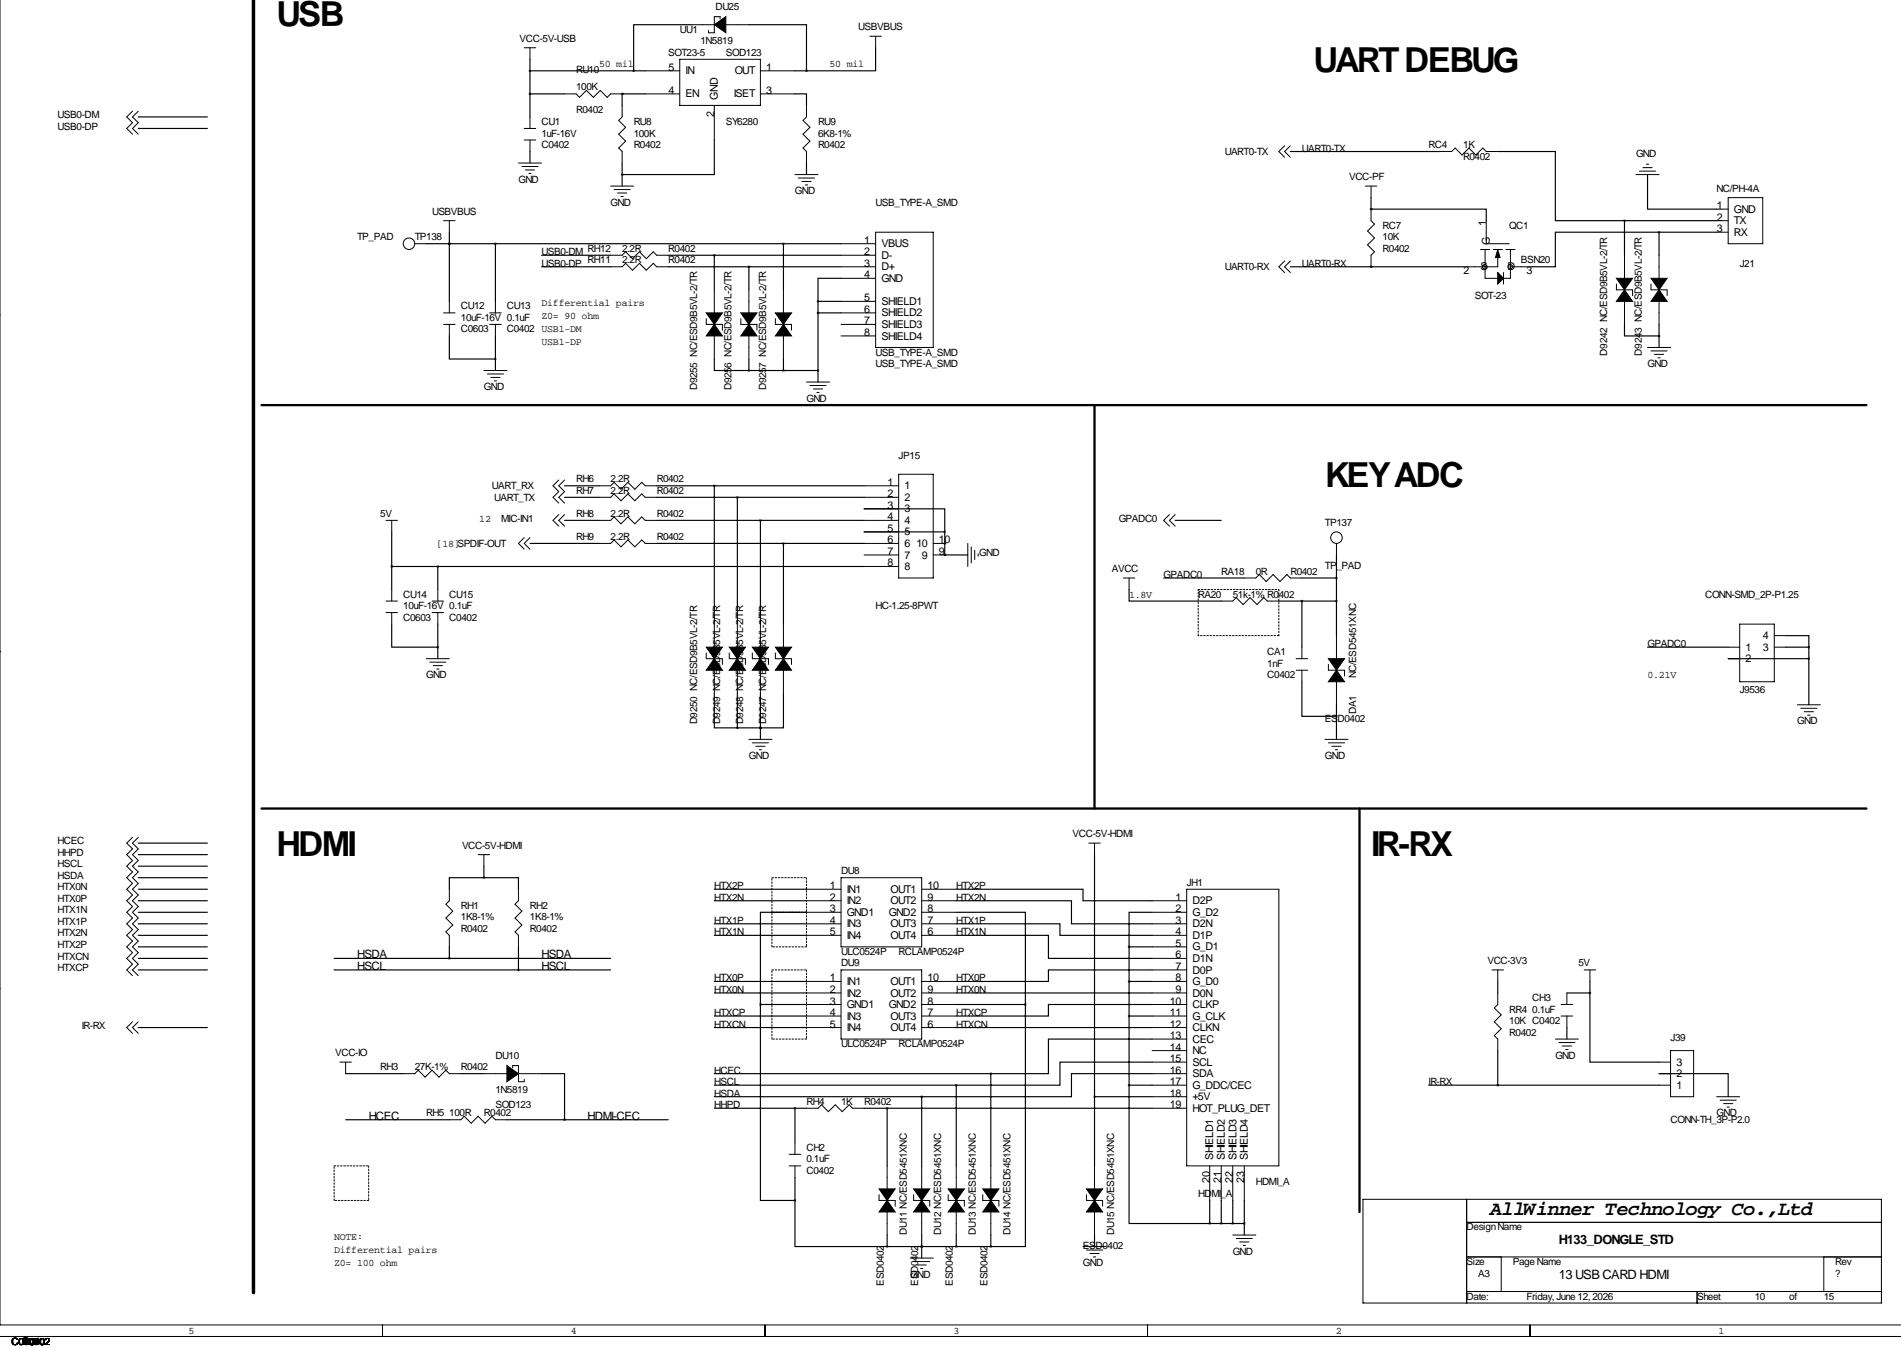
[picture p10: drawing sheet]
<svg xmlns="http://www.w3.org/2000/svg" width="419mm" height="297mm" viewBox="0 0 419 297" stroke-linecap="round" stroke-linejoin="round" font-family="sans-serif">
<path d="M55.9 0v284.8" fill="none" stroke="#000" stroke-width=".76"/>
<g fill="none" stroke="#000" stroke-width=".22" stroke-dasharray=".4 .4">
<path d="M264.2 129.9h17.7M281.9 129.9v10.2M264.2 140.1v-10.2M281.9 140.1h-17.7M170.2 193.4h7.6M177.8 193.4v7.6M170.2 201v-7.6M170.2 208.6v-7.6M170.2 201h7.6M170.2 213.7h7.6M177.8 201h-7.6M177.8 201v7.6"/>
<path d="M177.8 208.6h-7.6M177.8 213.7v7.6M170.2 221.3v-7.6M170.2 229v-7.7M170.2 221.3h7.6M177.8 221.3h-7.6M177.8 221.3v7.7M177.8 229h-7.6M73.7 256.9h7.6M81.3 256.9v7.6M73.7 264.5v-7.6M81.3 264.5h-7.6"/>
</g>
<path d="M57.7 89.3h353.8M241.3 89.3v88.9M57.7 178.2h353.8M299.7 178.2v88.9" fill="none" stroke="#000" stroke-width=".51"/>
<g fill="none" stroke="#000" stroke-width=".22">
<path d="M0 -.1v292.1h419.1M115.6 10.5h2.5M116.8 10.5v2.6M142.2 15.6h7.7M149.9 13.1h17.7v10.1h-17.7zM152.4 5.4h5.1M158.7 4.2v-.5h-1.2v3.5h-1.3v-.5M160 5.4h5.1M167.6 15.6h7.7M191.8 8h2.5M193 8v2.5M29.2 24.5l-1.3 1.3 1.3 1.2-1.3 1.3 1.3 1.3"/>
<path d="M30.5 24.5l-1.3 1.3 1.3 1.2-1.3 1.3 1.3 1.3M114.3 35.9h5.1M115.1 36.7h3.5M115.6 30.8h2.5M115.6 28.3h2.5M115.8 37.5h2.1M116.6 38.2h.5M116.8 25.8v2.5M116.8 30.8v2.6M124.5 20.7h2.5l.8 .7 1.5-1.5 1.5 1.5 1.5-1.5 1.6 1.5 .7-.7h2.6M137.2 23.2v2.6l-.8 .7 1.5 1.6-1.5 1.5 1.5 1.5-1.5 1.5 .8 .8v2.5M142.2 20.7h7.7"/>
<path d="M157.5 23.2v7.6M167.6 20.7h7.7M175.3 38.5h5M176 39.2h3.6M176.8 40h2M177.8 23.2v2.6l-.8 .7 1.6 1.6-1.6 1.5 1.6 1.5-1.6 1.5 .8 .8v2.5M283.2 32.1l-1.3 1.3 1.3 1.3M284.5 32.1l-1.3 1.3 1.3 1.3M317.5 33.4h2.5l.8-.8 1.5 1.5 1.5-1.5 1.6 1.5 1.5-1.5 .8 .8h2.5M360.7 38.5h5.1M361.4 37.7h3.6M362.2 36.9h2"/>
<path d="M363 36.2h.5M91.4 53.7h2.6M97.8 48.6h2.5M99.1 48.6v2.6M134.6 56.2h2.6l.7-.7 1.5 1.5 1.6-1.5 1.5 1.5 1.5-1.5 .8 .7h2.5M134.6 58.8h2.6l.7-.8 1.5 1.5 1.6-1.5 1.5 1.5 1.5-1.5 .8 .8h2.5M134.6 41h5.1M135.4 41.8h3.5M136.1 42.5h2.1M136.9 43.3h.5M177.5 40.8h.6M185.4 53.7h7.6"/>
<path d="M185.4 56.2h7.6M185.4 58.8h7.6M193 51.2h12.7v25.4h-12.7zM283.2 57.5l-1.3 1.3 1.3 1.3M284.5 57.5l-1.3 1.3 1.3 1.3M301 41h2.5M302.3 46.1v2.5l.7 .8-1.5 1.5 1.5 1.5-1.5 1.6 1.5 1.5-.7 .7v2.6M302.3 41v2.5M326.4 55h2M327.4 55v6.3h2.8M327.7 48.6v5.1h5M329.2 55h2"/>
<path d="M330.2 56.2v2.6h-7.6M332 55h2M333 58.8h4.8M333 55v6.3h-1.5M358.1 56.2v5.1M365.8 56.2v5.1M378.5 51.2h2.5M378.5 46.1h2.5M378.5 48.6h2.5M381 43.5h7.6v10.2h-7.6zM-.1 69.5h.1M97.8 71.5h2.5"/>
<path d="M97.8 68.9h2.5M99.1 66.4v2.5M99.1 71.5v2.5M107.9 71.5h2.6M107.9 68.9h2.6M109.2 66.4v2.5M109.2 71.5v2.5M155.7 70.2v1.3h3.6v1.3M157.5 63.9v5M157.5 74v5.1M163.3 70.2v1.3h3.6v1.3M165.1 63.9v5"/>
<path d="M165.1 74v5.1M170.9 70.2v1.3h3.6v1.3M172.7 63.9v5M172.7 74v5.1M185.4 71.5h7.6M185.4 68.9h7.6M185.4 61.3h7.6M185.4 66.4h7.6M185.4 74h7.6M331.5 60.1v2.5M356.4 62.6v1.3h3.5v1.2M358.1 66.4v5.1"/>
<path d="M363.2 76.6h5.1M364 62.6v1.3h3.5v1.2M364 77.3h3.5M364.7 78.1h2.1M365.5 78.9h.5M365.8 66.4v5.1M106.7 81.6h5.1M107.4 82.4h3.6M108.2 83.2h2M109 83.9h.5M177.8 84.2h5.1M178.6 84.9h3.5"/>
<path d="M179.3 85.7h2.1M180.1 86.5h.5M85.1 114.7h2.5M86.4 114.7v2.5M115.6 118.5l-1.3 1.2 1.3 1.3M116.8 118.5l-1.2 1.2 1.2 1.3M123.2 105.8l-1.3 1.2 1.3 1.3-1.3 1.3 1.3 1.3M123.2 113.4l-1.3 1.3 1.3 1.2M124.5 105.8l-1.3 1.2 1.3 1.3-1.3 1.3 1.3 1.3M124.5 113.4l-1.3 1.3 1.3 1.2M132.1 107h2.5l.8-.7 1.5 1.5 1.5-1.5 1.6 1.5 1.5-1.5 .7 .7h2.6M132.1 109.6h2.5l.8-.8 1.5 1.5 1.5-1.5 1.6 1.5 1.5-1.5 .7 .8h2.6"/>
<path d="M132.1 114.7h2.5l.8-.8 1.5 1.5 1.5-1.5 1.6 1.5 1.5-1.5 .7 .8h2.6M132.1 119.7h2.5l.8-.7 1.5 1.5 1.5-1.5 1.6 1.5 1.5-1.5 .7 .7h2.6M190.5 107h7.6M190.5 109.6h7.6M190.5 112.1h7.6M190.5 114.7h7.6M190.5 117.2h7.6M190.5 119.7h7.6M198.1 104.5h7.6v22.9h-7.6zM205.7 119.7h2.6M213.4 119.7v5.1M257.8 113.4l-1.3 1.3 1.3 1.2"/>
<path d="M259.1 113.4l-1.3 1.3 1.3 1.2M294.6 119.7v2.6M85.1 132.4h2.5M85.1 135h2.5M86.4 129.9v2.5M86.4 135v2.5M95.2 132.4h2.6M95.2 135h2.6M96.5 129.9v2.5M96.5 135v2.5M157.5 137.5v5.1M162.6 137.5v5.1"/>
<path d="M167.6 137.5v5.1M172.7 137.5v5.1M190.5 122.3h7.6M190.5 124.8h7.6M205.7 122.3h2.6M214.1 120.5v3.6M214.9 121.3v2M215.6 122v.5M247.6 127.4h2.6M248.9 127.4v2.5M269.2 132.4h2.6l.7-.7 1.6 1.5 1.5-1.5 1.5 1.5 1.5-1.5 .8 .7h2.5M274.3 127.4h2.6l.7-.8 1.5 1.5 1.6-1.5 1.5 1.5 1.5-1.5 .8 .8h2.5"/>
<path d="M383.5 137.5h7.7v12.7h-7.7zM-.1 143.6h.1M94 145.1h5.1M94.7 145.9h3.6M95.5 146.7h2M96.3 147.4h.5M155.7 143.9v1.2h3.6v1.3M157.5 147.7v5.1M160.8 143.9v1.2h3.5v1.3M162.6 147.7v5.1M165.9 143.9v1.2h3.5v1.3M167.6 147.7v5.1"/>
<path d="M170.9 143.9v1.2h3.6v1.3M172.7 147.7v5.1M285.8 147.7h2.5M285.8 145.1h2.5M287 142.6v2.5M287 147.7v2.5M292.9 146.4v1.3h3.5v1.3M294.6 140.1v5M294.6 150.2v5.1M381 145.1h2.5M381 142.6h2.5M391.2 142.6h2.5"/>
<path d="M391.2 140.1h2.5M396.2 155.3h5.1M397 156.1h3.6M397.8 156.8h2M398.5 157.6h.5M165.1 162.9h5.1M165.9 163.7h3.5M166.6 164.5h2.1M167.4 165.2h.5M292.1 162.9h5.1M292.9 163.7h3.5M293.6 164.5h2.1"/>
<path d="M294.4 165.2h.5M29.2 184.5l-1.3 1.3 1.3 1.3-1.3 1.2 1.3 1.3-1.3 1.3 1.3 1.2-1.3 1.3 1.3 1.3-1.3 1.2 1.3 1.3-1.3 1.3 1.3 1.3-1.3 1.2 1.3 1.3-1.3 1.3 1.3 1.2-1.3 1.3 1.3 1.3-1.3 1.2 1.3 1.3-1.3 1.3 1.3 1.3-1.3 1.2 1.3 1.3M30.5 184.5l-1.3 1.3 1.3 1.3-1.3 1.2 1.3 1.3-1.3 1.3 1.3 1.2-1.3 1.3 1.3 1.3-1.3 1.2 1.3 1.3-1.3 1.3 1.3 1.3-1.3 1.2 1.3 1.3-1.3 1.3 1.3 1.2-1.3 1.3 1.3 1.3-1.3 1.2 1.3 1.3-1.3 1.3 1.3 1.3-1.3 1.2 1.3 1.3M99.1 195.9v2.6l-.8 .7 1.5 1.6-1.5 1.5 1.5 1.5-1.5 1.5 .8 .8v2.5M105.4 188.3h2.5M106.7 188.3v2.6M114.3 195.9v2.6l-.8 .7 1.6 1.6-1.6 1.5 1.6 1.5-1.6 1.5 .8 .8v2.5M177.8 195.9h7.6M177.8 198.5h7.6M185.4 193.4h17.8v15.2h-17.8zM203.2 195.9h7.6M203.2 198.5h7.6"/>
<path d="M240 185.8h2.6M241.3 185.8v2.5M254 198.5h7.6M261.6 195.9h20.3v61h-20.3zM-.1 217.8h.1M177.8 201h7.6M177.8 203.6h7.6M177.8 206.1h7.6M177.8 216.3h7.6M177.8 218.8h7.6M185.4 213.7h17.8v15.3h-17.8zM203.2 201h7.6"/>
<path d="M203.2 203.6h7.6M203.2 206.1h7.6M203.2 216.3h7.6M203.2 218.8h7.6M254 201h7.6M254 203.6h7.6M254 206.1h7.6M254 208.6h7.6M254 211.2h7.6M254 213.7h7.6M254 216.3h7.6M254 218.8h7.6"/>
<path d="M328.9 213.7h2.6M330.2 218.8v2.5l-.8 .8 1.6 1.5-1.6 1.6 1.6 1.5-1.6 1.5 .8 .8v2.5M330.2 213.7v2.6M345.4 218.8v2.5M349.2 213.7h2.6M350.5 213.7v2.6M29.2 225.2l-1.3 1.2 1.3 1.3M30.5 225.2l-1.3 1.2 1.3 1.3M74.9 234h2.6M76.2 234v2.6M88.9 236.6h2.5l.8-.8 1.5 1.5 1.5-1.5 1.6 1.5 1.5-1.5 .8 .8h2.5M106.7 236.6h5.1"/>
<path d="M113 235.3v-.5h1.3v3.6h1.3v-.5M114.3 236.6h5.1M177.8 221.3h7.6M177.8 223.9h7.6M177.8 226.4h7.6M203.2 221.3h7.6M203.2 223.9h7.6M203.2 226.4h7.6M254 236.6h7.6M254 221.3h7.6M254 223.9h7.6M254 226.4h7.6"/>
<path d="M254 229h7.6M254 231.5h7.6M254 234h7.6M254 239.1h7.6M342.9 229h5.1M343.7 229.7h3.5M344.2 221.3h2.5M344.2 223.9h2.5M344.4 230.5h2.1M345.2 231.3h.5M345.4 223.9v2.5M365.8 236.6h2.5"/>
<path d="M365.8 234h2.5M365.8 239.1h2.5M368.3 231.5h5.1v10.2h-5.1zM99.1 246.7h2.5l.8-.7 1.5 1.5 1.5-1.5 1.5 1.5 1.6-1.5 .7 .7h2.6M174 256.9h2.5M174 254.4h2.5M175.3 251.8v2.6M175.3 256.9v2.5M177.8 244.2h2.5l.8-.8 1.5 1.6 1.5-1.6 1.6 1.6 1.5-1.6 .8 .8h2.5M195.6 256.9v5.1M203.2 256.9v5.1M210.8 256.9v5.1"/>
<path d="M218.4 256.9v5.1M241.3 256.9v5.1M254 244.2h7.6M254 241.7h7.6M266.7 256.9v7.6M269.2 256.9v7.6M271.8 256.9v7.6M274.3 256.9v7.6M378.5 241.7h5M379.2 242.4h3.6M380 243.2h2M380.7 244h.6"/>
<path d="M193.8 263.3v1.2h3.6v1.3M195.6 267.1v5M200.7 277.2h5M201.4 263.3v1.2h3.6v1.3M201.4 278h3.6M202.2 278.8h2M202.9 279.5h.6M203.2 267.1v5M209 263.3v1.2h3.6v1.3M210.8 267.1v5M216.7 263.3v1.2h3.5v1.3M218.4 267.1v5"/>
<path d="M238.8 274.7h5M239.5 263.3v1.2h3.6v1.3M239.5 275.4h3.6M240.3 276.2h2M241 277h.6M241.3 267.1v5M271.8 272.1h5.1M272.5 272.9h3.6M273.3 273.7h2M274.1 274.4h.5M300.5 264.3h114.3v22.8h-114.3zM323.3 264.3v22.8"/>
<path d="M323.3 269.4h91.5M323.3 277h91.5M331 277v7.6M402.1 277v7.6M-.1 294.5h419.2M84.3 292v2.5M168.7 292v2.5M253 292v2.5M323.3 284.6h91.5M337.3 292v2.5M374.1 284.6v2.5"/>
<circle cx="90.2" cy="53.7" r="1.27"/>
<circle cx="327.4" cy="58.8" r=".51"/>
<circle cx="332.9" cy="58.8" r=".51"/>
<circle cx="294.6" cy="118.5" r="1.27"/>
</g>
<g fill="#000" stroke="#000" stroke-width=".22">
<path d="M157.5 5.4l2.5-1.7v3.5zM330.2 55l.5 1.8h-1zM155.7 68.9h3.6l-1.8 2.6zM157.5 71.5l1.8 2.5h-3.6zM163.3 68.9h3.6l-1.8 2.6zM165.1 71.5l1.8 2.5h-3.6zM170.9 68.9h3.6l-1.8 2.6zM172.7 71.5l1.8 2.5h-3.6zM330.2 60.1l1.3 1.2-1.3 1.3zM356.4 61.3h3.5l-1.8 2.6zM358.1 63.9l1.8 2.5h-3.5zM364 61.3h3.5l-1.7 2.6z"/>
<path d="M365.8 63.9l1.7 2.5h-3.5zM155.7 142.6h3.6l-1.8 2.5zM157.5 145.1l1.8 2.6h-3.6zM160.8 142.6h3.5l-1.7 2.5zM162.6 145.1l1.7 2.6h-3.5zM165.9 142.6h3.5l-1.8 2.5zM167.6 145.1l1.8 2.6h-3.5zM170.9 142.6h3.6l-1.8 2.5zM172.7 145.1l1.8 2.6h-3.6zM294.6 147.7l1.8 2.5h-3.5zM292.9 145.1h3.5l-1.8 2.6zM111.8 234.8l2.5 1.8-2.5 1.8z"/>
<path d="M195.6 264.5l1.8 2.6h-3.6zM193.8 262h3.6l-1.8 2.5zM203.2 264.5l1.8 2.6h-3.6zM201.4 262h3.6l-1.8 2.5zM210.8 264.5l1.8 2.6h-3.6zM209 262h3.6l-1.8 2.5zM218.4 264.5l1.8 2.6h-3.5zM216.7 262h3.5l-1.8 2.5zM241.3 264.5l1.8 2.6h-3.6zM239.5 262h3.6l-1.8 2.5z"/>
</g>
<g fill="none" stroke="#000" stroke-width=".25">
<path d="M116.8 13.1v12.7M116.8 15.6h25.4M152.4 5.4h-12.7v10.2M165.1 5.4h12.7v10.2M175.3 15.6h2.5M193 10.5v5.1h-15.2M30.5 25.8h15.2M30.5 28.3h15.2M116.8 33.4v2.5M116.8 20.7h7.7M137.2 20.7h.1M137.2 20.7h5"/>
<path d="M137.2 20.7v2.5M137.2 35.9v5.1M157.5 30.8v7.7h-20.3M175.3 20.7h2.5v2.5M177.8 35.9v2.6M284.5 33.4h33M330.2 33.4h12.7v15.2h15.2M363.2 38.5v7.6h15.3M94 53.7h91.4M99.1 53.7h.1M99.1 51.2v15.2M109.2 53.7v12.7"/>
<path d="M119.4 58.8h15.2M119.4 56.2h15.2M147.3 58.8h38.1M147.3 56.2h38.1M157.5 56.2v7.7M165.1 58.8v5.1M172.7 53.7v10.2M284.5 58.8h38.1M302.3 58.8h.1M302.3 46.1h25.4v2.5M302.3 46.1h.1M302.3 43.5v2.6"/>
<path d="M358.1 48.6v7.6M358.1 48.6h20.4M365.8 51.2h-22.9v7.6h-5.1M365.8 51.2h12.7M365.8 51.2v5M99.1 74v5.1h10.1M109.2 74v7.6M157.5 79.1v2.5h7.6M165.1 79.1v2.5M172.7 79.1v2.5M180.3 66.4h5.1M180.3 66.4v17.8"/>
<path d="M180.3 68.9h5.1M185.4 61.3h-5.1v5.1M358.1 71.5v2.5h7.7M365.8 71.5v5.1M165.1 81.6h15.2M86.4 117.2v12.7M116.8 119.7h15.3M124.5 109.6h7.6M124.5 114.7h7.6M124.5 107h7.6M144.8 109.6h45.7M144.8 114.7h45.7"/>
<path d="M144.8 119.7h45.7M144.8 107h45.7M157.5 107v30.5M162.6 109.6v27.9M167.6 114.7v22.8M172.7 119.7v17.8M190.5 112.1h17.8v5.1M190.5 117.2h17.8M208.3 119.7h.1M208.3 117.2v5.1M259.1 114.7h10.1M86.4 137.5v5.1h10.1"/>
<path d="M86.4 124.8h104.1M96.5 124.8v5.1M96.5 137.5v7.6M208.3 122.3h.1M208.3 122.3h5.1M248.9 129.9v2.5h20.3M256.5 127.4h17.8M281.9 132.4h12.7M287 132.4v10.2M287 127.4h7.6M294.6 122.3v17.8M157.5 152.8v7.6h5.1"/>
<path d="M162.6 152.8v7.6M167.6 152.8v10.1M172.7 152.8v7.6h-5.1M287 150.2v7.6h7.6M294.6 155.3v7.6M363.2 142.6h17.8M381 145.1h17.8M393.7 140.1h5.1v2.5M393.7 142.6h5.1M398.8 142.6v12.7M162.6 160.4h5M167.6 160.4h.1"/>
<path d="M30.5 195.9h15.2M30.5 185.8h15.2M30.5 188.3h15.2M30.5 190.9h15.2M30.5 193.4h15.2M30.5 198.5h15.2M106.7 193.4h7.6v2.5M106.7 193.4h-7.6v2.5M106.7 190.9v2.5M157.5 195.9h20.3M157.5 198.5h20.3M210.8 198.5h25.4v5.1h17.8"/>
<path d="M210.8 195.9h28v2.6h15.2M241.3 188.3v68.6M30.5 213.7h15.2M30.5 211.2h15.2M30.5 201h15.2M30.5 206.1h15.2M30.5 203.6h15.2M30.5 208.6h15.2M73.7 213.7h60.9M73.7 211.2h60.9M99.1 208.6v2.6M114.3 208.6v5.1"/>
<path d="M157.5 218.8h20.3M157.5 206.1h20.3M157.5 203.6h20.3M157.5 216.3h20.3M177.8 201h-10.2v20.3M210.8 206.1h20.3v5.1h22.9M210.8 203.6h22.9v2.5h20.3M210.8 201h15.3v20.3M210.8 218.8h43.2M248.9 208.6h5.1M248.9 216.3h5.1M248.9 208.6v30.5"/>
<path d="M254 213.7h-22.9v2.6h-20.3M254 201h-5.1v7.6M330.2 216.3v2.5M345.4 218.8h5.1M350.5 218.8v15.2h15.3M350.5 216.3v2.5M30.5 226.4h15.2M76.2 236.6h12.7M101.6 236.6h5.1M119.4 236.6h5.1v10.1M157.5 236.6h60.9M157.5 239.1h53.3"/>
<path d="M157.5 226.4h20.3M157.5 223.9h20.3M167.6 221.3v43.2h7.7M167.6 221.3h10.2M210.8 239.1v17.8M210.8 226.4h43.2M210.8 221.3h15.3M218.4 236.6v20.3M226.1 221.3v53.4h-7.7M248.9 239.1v30.5h17.8M248.9 239.1h5.1M248.9 223.9h5.1"/>
<path d="M254 229h-22.9v7.6h-12.7M254 221.3h-22.9v2.6h-20.3M254 234h-20.3v5.1h-22.9M254 236.6h-17.8v5.1h-33M315 239.1h50.8M330.2 231.5v7.6M345.4 226.4v2.6M365.8 236.6h15.2v5.1M76.2 246.7h22.9M111.8 246.7h35.5M157.5 244.2h20.3M157.5 241.7h45.7"/>
<path d="M175.3 244.2v7.6M175.3 259.4v5.1M190.5 244.2h63.5M195.6 244.2v12.7M203.2 241.7v15.2M241.3 241.7h12.7M175.3 264.5v10.2h20.3M195.6 272.1v2.6M195.6 274.7h22.8M203.2 274.7h.1M203.2 272.1v5.1M210.8 272.1v2.6"/>
<path d="M218.4 272.1v2.6M241.3 272.1v2.6M266.7 264.5v5.1M266.7 269.6h7.6M269.2 264.5v5.1M271.8 264.5v5.1M274.3 264.5v7.6"/>
</g>
<path d="M124.4 246.7a.05 .05 0 0 0 .1 0 .05 .05 0 0 0-.1 0zM86.3 124.8a.05 .05 0 0 0 .1 0 .05 .05 0 0 0-.1 0zM116.8 20.7a.05 .05 0 0 0 .1 0 .05 .05 0 0 0-.1 0zM116.8 15.6a.05 .05 0 0 0 .1 0 .05 .05 0 0 0-.1 0zM162.5 109.6a.05 .05 0 0 0 .1 0 .05 .05 0 0 0-.1 0zM218.4 236.6a.05 .05 0 0 0 .1 0 .05 .05 0 0 0-.1 0zM302.2 58.8a.05 .05 0 0 0 .1 0 .05 .05 0 0 0-.1 0zM167.6 114.7a.05 .05 0 0 0 .1 0 .05 .05 0 0 0-.1 0zM175.2 244.2a.05 .05 0 0 0 .1 0 .05 .05 0 0 0-.1 0zM99 53.7a.05 .05 0 0 0 .1 0 .05 .05 0 0 0-.1 0zM358.1 48.6a.05 .05 0 0 0 .1 0 .05 .05 0 0 0-.1 0zM294.6 127.4a.05 .05 0 0 0 .1 0 .05 .05 0 0 0-.1 0zM294.6 132.4a.05 .05 0 0 0 .1 0 .05 .05 0 0 0-.1 0zM99 211.2a.05 .05 0 0 0 .1 0 .05 .05 0 0 0-.1 0zM302.2 46.1a.05 .05 0 0 0 .1 0 .05 .05 0 0 0-.1 0zM137.1 20.7a.05 .05 0 0 0 .1 0 .05 .05 0 0 0-.1 0zM365.7 51.2a.05 .05 0 0 0 .1 0 .05 .05 0 0 0-.1 0zM269.2 269.6a.05 .05 0 0 0 .1 0 .05 .05 0 0 0-.1 0zM175.2 264.5a.05 .05 0 0 0 .1 0 .05 .05 0 0 0-.1 0zM218.4 274.7a.05 .05 0 0 0 .1 0 .05 .05 0 0 0-.1 0zM167.6 221.3a.05 .05 0 0 0 .1 0 .05 .05 0 0 0-.1 0zM226 221.3a.05 .05 0 0 0 .1 0 .05 .05 0 0 0-.1 0zM365.7 74a.05 .05 0 0 0 .1 0 .05 .05 0 0 0-.1 0zM167.6 160.4a.05 .05 0 0 0 .1 0 .05 .05 0 0 0-.1 0zM162.5 160.4a.05 .05 0 0 0 .1 0 .05 .05 0 0 0-.1 0zM180.3 66.4a.05 .05 0 0 0 .1 0 .05 .05 0 0 0-.1 0zM180.3 68.9a.05 .05 0 0 0 .1 0 .05 .05 0 0 0-.1 0zM180.3 81.6a.05 .05 0 0 0 .1 0 .05 .05 0 0 0-.1 0zM294.6 157.8a.05 .05 0 0 0 .1 0 .05 .05 0 0 0-.1 0zM137.1 38.5a.05 .05 0 0 0 .1 0 .05 .05 0 0 0-.1 0zM99 53.7a.05 .05 0 0 0 .1 0 .05 .05 0 0 0-.1 0zM167.6 160.4a.05 .05 0 0 0 .1 0 .05 .05 0 0 0-.1 0z" fill="#000" stroke="#000" stroke-width=".51"/>
<g font-size="7.6">
<text x="61" y="5.7">USB</text>
<text x="289.6" y="15.9">UART DEBUG</text>
<text x="292.1" y="107.3">KEY ADC</text>
<text x="61" y="188.6">HDMI</text>
<text x="302.3" y="188.6">IR-RX</text>
</g>
<text font-size="4.4" x="328.4" y="267.8">AllWinner Technology Co.,Ltd</text>
<g font-size="2.8">
<text x="343.7" y="274.2">H133_DONGLE_STD</text>
<text x="343.7" y="281.8">13 USB CARD HDMI</text>
</g>
<g font-size="2.5">
<text x="78.7" y="213.7">HSCL</text>
<text x="78.7" y="211.2">HSDA</text>
<text x="119.4" y="213.7">HSCL</text>
<text x="119.4" y="211.2">HSDA</text>
<text x="81.3" y="246.7">HCEC</text>
<text x="129.5" y="246.7">HDMI-CEC</text>
</g>
<g font-size="2.4">
<text x="147.4" y="15.6">5</text>
<text x="151.1" y="16.4">IN</text>
<text x="162" y="16.4">OUT</text>
<text x="168.9" y="15.6">1</text>
<text x="147.4" y="20.7">4</text>
<text x="151.1" y="21.5">EN</text>
<text x="158.3" y="22" transform="rotate(-90 158.3 22)">GND</text>
<text x="161.8" y="21.5">ISET</text>
<text x="168.9" y="20.7">3</text>
<text x="157.5" y="25.7" transform="rotate(-90 157.5 25.7)">2</text>
<text x="378.5" y="46.1">1</text>
<text x="382.3" y="46.9">GND</text>
<text x="190.5" y="53.7">1</text>
<text x="327.7" y="49.9" transform="rotate(-90 327.7 49.9)">1</text>
<text x="378.5" y="48.6">2</text>
<text x="378.5" y="51.2">3</text>
<text x="382.3" y="49.4">TX</text>
<text x="382.3" y="52">RX</text>
<text x="190.5" y="56.2">2</text>
<text x="190.5" y="58.8">3</text>
<text x="194.3" y="54.5">VBUS</text>
<text x="194.3" y="57">D-</text>
<text x="194.3" y="59.6">D+</text>
<text x="326.4" y="59.6">S</text>
<text x="328.5" y="54.1" transform="rotate(-90 328.5 54.1)">G</text>
<text x="332.4" y="59.6">D</text>
<text x="190.5" y="61.3">4</text>
<text x="194.3" y="62.1">GND</text>
<text x="322.6" y="60.4">2</text>
<text x="336.5" y="60.4">3</text>
<text x="190.5" y="66.4">5</text>
<text x="190.5" y="68.9">6</text>
<text x="190.5" y="71.5">7</text>
<text x="194.3" y="67.2">SHIELD1</text>
<text x="194.3" y="69.7">SHIELD2</text>
<text x="190.5" y="74">8</text>
<text x="194.3" y="72.3">SHIELD3</text>
<text x="194.3" y="74.8">SHIELD4</text>
<text x="195.6" y="107">1</text>
<text x="199.4" y="107.8">1</text>
<text x="195.6" y="109.6">2</text>
<text x="195.6" y="112.1">3</text>
<text x="199.4" y="110.4">2</text>
<text x="199.4" y="112.9">3</text>
<text x="195.6" y="114.7">4</text>
<text x="195.6" y="117.2">5</text>
<text x="195.6" y="119.7">6</text>
<text x="199.4" y="115.5">4</text>
<text x="199.4" y="118">5</text>
<text x="207" y="119.7">10</text>
<text x="195.6" y="122.3">7</text>
<text x="195.6" y="124.8">8</text>
<text x="199.4" y="120.5">6</text>
<text x="199.4" y="123.1">7</text>
<text x="199.4" y="125.6">8</text>
<text x="202" y="120.5">10</text>
<text x="203.2" y="123.1">9</text>
<text x="207" y="122.3">9</text>
<text x="384.8" y="143.4">1</text>
<text x="388.7" y="140.9">4</text>
<text x="388.7" y="143.4">3</text>
<text x="384.8" y="145.9">2</text>
<text x="182.9" y="195.9">1</text>
<text x="186.7" y="196.7">IN1</text>
<text x="196.4" y="196.7">OUT1</text>
<text x="204.5" y="195.9">10</text>
<text x="182.9" y="198.5">2</text>
<text x="182.9" y="201">3</text>
<text x="182.9" y="203.6">4</text>
<text x="186.7" y="199.3">IN2</text>
<text x="186.7" y="201.8">GND1</text>
<text x="196" y="201.8">GND2</text>
<text x="196.4" y="199.3">OUT2</text>
<text x="204.5" y="198.5">9</text>
<text x="204.5" y="203.6">7</text>
<text x="204.5" y="201">8</text>
<text x="259.1" y="198.5">1</text>
<text x="259.1" y="201">2</text>
<text x="259.1" y="203.6">3</text>
<text x="262.9" y="199.3">D2P</text>
<text x="262.9" y="201.8">G_D2</text>
<text x="182.9" y="206.1">5</text>
<text x="186.7" y="204.4">IN3</text>
<text x="186.7" y="206.9">IN4</text>
<text x="196.4" y="204.4">OUT3</text>
<text x="196.4" y="206.9">OUT4</text>
<text x="204.5" y="206.1">6</text>
<text x="259.1" y="206.1">4</text>
<text x="259.1" y="208.6">5</text>
<text x="262.9" y="204.4">D2N</text>
<text x="262.9" y="206.9">D1P</text>
<text x="262.9" y="209.4">G_D1</text>
<text x="259.1" y="211.2">6</text>
<text x="259.1" y="213.7">7</text>
<text x="262.9" y="212">D1N</text>
<text x="262.9" y="214.5">D0P</text>
<text x="182.9" y="216.3">1</text>
<text x="182.9" y="218.8">2</text>
<text x="182.9" y="221.3">3</text>
<text x="186.7" y="217.1">IN1</text>
<text x="186.7" y="219.6">IN2</text>
<text x="196.4" y="217.1">OUT1</text>
<text x="196.4" y="219.6">OUT2</text>
<text x="204.5" y="216.3">10</text>
<text x="204.5" y="218.8">9</text>
<text x="204.5" y="221.3">8</text>
<text x="257.9" y="221.3">10</text>
<text x="259.1" y="216.3">8</text>
<text x="259.1" y="218.8">9</text>
<text x="262.9" y="217.1">G_D0</text>
<text x="262.9" y="219.6">D0N</text>
<text x="182.9" y="223.9">4</text>
<text x="182.9" y="226.4">5</text>
<text x="186.7" y="222.1">GND1</text>
<text x="186.7" y="224.7">IN3</text>
<text x="186.7" y="227.2">IN4</text>
<text x="196" y="222.1">GND2</text>
<text x="196.4" y="224.7">OUT3</text>
<text x="196.4" y="227.2">OUT4</text>
<text x="204.5" y="223.9">7</text>
<text x="204.5" y="226.4">6</text>
<text x="257.9" y="223.9">11</text>
<text x="257.9" y="226.4">12</text>
<text x="262.9" y="222.1">CLKP</text>
<text x="262.9" y="224.7">G_CLK</text>
<text x="262.9" y="227.2">CLKN</text>
<text x="257.9" y="229">13</text>
<text x="257.9" y="231.5">14</text>
<text x="262.9" y="229.8">CEC</text>
<text x="262.9" y="232.3">NC</text>
<text x="257.9" y="234">15</text>
<text x="257.9" y="236.6">16</text>
<text x="257.9" y="239.1">17</text>
<text x="262.9" y="234.8">SCL</text>
<text x="262.9" y="237.4">SDA</text>
<text x="262.9" y="239.9">G_DDC/CEC</text>
<text x="369.6" y="239.9">1</text>
<text x="369.6" y="237.4">2</text>
<text x="369.6" y="234.8">3</text>
<text x="257.9" y="241.7">18</text>
<text x="257.9" y="244.2">19</text>
<text x="262.9" y="242.5">+5V</text>
<text x="262.9" y="245">HOT_PLUG_DET</text>
<text x="267.5" y="255.6" transform="rotate(-90 267.5 255.6)">SHIELD1</text>
<text x="270" y="255.6" transform="rotate(-90 270 255.6)">SHIELD2</text>
<text x="272.6" y="255.6" transform="rotate(-90 272.6 255.6)">SHIELD3</text>
<text x="275.1" y="255.6" transform="rotate(-90 275.1 255.6)">SHIELD4</text>
<text x="266.7" y="260.6" transform="rotate(-90 266.7 260.6)">20</text>
<text x="269.2" y="260.6" transform="rotate(-90 269.2 260.6)">21</text>
<text x="271.8" y="260.6" transform="rotate(-90 271.8 260.6)">22</text>
<text x="274.3" y="260.6" transform="rotate(-90 274.3 260.6)">23</text>
</g>
<g font-size="2.2">
<text x="157.7" y="2.1">DU25</text>
<text x="114.6" y="9.3">VCC-5V-USB</text>
<text x="149.9" y="7.2">UU1</text>
<text x="154.4" y="9.8">1N5819</text>
<text x="189.2" y="6.7">USBVBUS</text>
<text x="127" y="16.1">RU10</text>
<text x="132.1" y="14.8">50 mil</text>
<text x="147.3" y="12.3">SOT23-5</text>
<text x="160" y="12.3">SOD123</text>
<text x="182.9" y="14.8">50 mil</text>
<text x="127" y="19.9">100K</text>
<text x="12.7" y="28.6">USB0-DP</text>
<text x="12.7" y="26">USB0-DM</text>
<text x="119.4" y="27.5">CU1</text>
<text x="127" y="25">R0402</text>
<text x="139.7" y="27.5">RU8</text>
<text x="160" y="27.5">SY6280</text>
<text x="180.3" y="27.5">RU9</text>
<text x="119.4" y="32.6">C0402</text>
<text x="119.4" y="30.1">1uF-16V</text>
<text x="139.7" y="32.6">R0402</text>
<text x="139.7" y="30.1">100K</text>
<text x="180.3" y="32.6">R0402</text>
<text x="180.3" y="30.1">6K8-1%</text>
<text x="270" y="34.1">UART0-TX</text>
<text x="287" y="33.4">UART0-TX</text>
<text x="315" y="32.6">RC4</text>
<text x="322.6" y="35.2">R0402</text>
<text x="322.6" y="32.6">1K</text>
<text x="360.7" y="34.7">GND</text>
<text x="114.3" y="40.2">GND</text>
<text x="297.4" y="39.7">VCC-PF</text>
<text x="95.2" y="47.4">USBVBUS</text>
<text x="134.6" y="45.3">GND</text>
<text x="175.3" y="42.8">GND</text>
<text x="193" y="45.3">USB_TYPE-A_SMD</text>
<text x="378.5" y="42.3">NC/PH-4A</text>
<text x="78.7" y="52.9">TP_PAD</text>
<text x="91.4" y="52.9">TP138</text>
<text x="304.8" y="50.4">RC7</text>
<text x="304.8" y="52.9">10K</text>
<text x="332.7" y="50.4">QC1</text>
<text x="119.4" y="56.2">USB0-DM</text>
<text x="119.4" y="58.8">USB0-DP</text>
<text x="129.5" y="58">RH11</text>
<text x="129.5" y="55.5">RH12</text>
<text x="137.2" y="58">2.2R</text>
<text x="137.2" y="55.5">2.2R</text>
<text x="147.3" y="58">R0402</text>
<text x="147.3" y="55.5">R0402</text>
<text x="270" y="59.5">UART0-RX</text>
<text x="287" y="58.8">UART0-RX</text>
<text x="304.8" y="55.5">R0402</text>
<text x="335.3" y="58">BSN20</text>
<text x="383.5" y="58.8">J21</text>
<text x="325.1" y="65.9">SOT-23</text>
<text x="101.6" y="68.2">CU12</text>
<text x="101.6" y="70.7">10uF-16V 0.1uF</text>
<text x="111.8" y="68.2">CU13</text>
<text x="119.4" y="67.4">Differential pairs</text>
<text x="119.4" y="70.3">Z0= 90 ohm</text>
<text x="101.6" y="73.3">C0603</text>
<text x="111.8" y="73.3">C0402</text>
<text x="119.4" y="73.2">USB1-DM</text>
<text x="119.4" y="76.1">USB1-DP</text>
<text x="193" y="80.9">USB_TYPE-A_SMD</text>
<text x="193" y="78.3">USB_TYPE-A_SMD</text>
<text x="354.3" y="78.3" transform="rotate(-90 354.3 78.3)">D9242 NC/ESD9B5VL-2/TR</text>
<text x="361.9" y="78.3" transform="rotate(-90 361.9 78.3)">D9243 NC/ESD9B5VL-2/TR</text>
<text x="363.2" y="80.9">GND</text>
<text x="106.7" y="86">GND</text>
<text x="153.7" y="86" transform="rotate(-90 153.7 86)">D9255 NC/ESD9B5VL-2/TR</text>
<text x="161.3" y="86" transform="rotate(-90 161.3 86)">D9256 NC/ESD9B5VL-2/TR</text>
<text x="168.9" y="86" transform="rotate(-90 168.9 86)">D9257 NC/ESD9B5VL-2/TR</text>
<text x="177.8" y="88.5">GND</text>
<text x="198.1" y="101.2">JP15</text>
<text x="108.5" y="107.8">UART_RX</text>
<text x="127" y="106.3">RH6</text>
<text x="134.6" y="106.3">2.2R</text>
<text x="144.8" y="106.3">R0402</text>
<text x="83.8" y="113.9">5V</text>
<text x="109" y="110.3">UART_TX</text>
<text x="127" y="108.8">RH7</text>
<text x="127" y="113.9">RH8</text>
<text x="134.6" y="108.8">2.2R</text>
<text x="134.6" y="113.9">2.2R</text>
<text x="144.8" y="108.8">R0402</text>
<text x="144.8" y="113.9">R0402</text>
<text x="105.7" y="114.9">12</text>
<text x="110.5" y="114.9">MIC-IN1</text>
<text x="127" y="119">RH9</text>
<text x="134.6" y="119">2.2R</text>
<text x="144.8" y="119">R0402</text>
<text x="246.6" y="114.9">GPADC0</text>
<text x="292.1" y="115.9">TP137</text>
<text x="96.3" y="120.5">[18]SPDIF-OUT</text>
<text x="215.9" y="122.5">GND</text>
<text x="292.1" y="125.3">TP_PAD</text>
<text x="88.9" y="131.7">CU14</text>
<text x="99.1" y="131.7">CU15</text>
<text x="245.1" y="126.1">AVCC</text>
<text x="248.9" y="131.7">1.8V</text>
<text x="256.5" y="127.4">GPADC0</text>
<text x="264.2" y="131.7">RA20</text>
<text x="269.2" y="126.6">RA18</text>
<text x="271.8" y="131.7">51k-1% R0402</text>
<text x="276.9" y="126.6">0R</text>
<text x="284.5" y="126.6">R0402</text>
<text x="375.9" y="131.7">CONN-SMD_2P-P1.25</text>
<text x="88.9" y="136.8">C0603</text>
<text x="88.9" y="134.2">10uF-16V 0.1uF</text>
<text x="99.1" y="136.8">C0402</text>
<text x="193" y="134.2">HC-1.25-8PWT</text>
<text x="363.2" y="142.6">GPADC0</text>
<text x="94" y="149.5">GND</text>
<text x="279.4" y="144.4">CA1</text>
<text x="279.4" y="149.5">C0402</text>
<text x="279.4" y="146.9">1nF</text>
<text x="299" y="149.5" transform="rotate(-90 299 149.5)">NC/ESD5451XNC</text>
<text x="363.2" y="149.5">0.21V</text>
<text x="383.5" y="152.8">J9536</text>
<text x="153.7" y="159.6" transform="rotate(-90 153.7 159.6)">D9250 NC/ESD9B5VL-2/TR</text>
<text x="158.7" y="159.6" transform="rotate(-90 158.7 159.6)">D9249 NC/ESD9B5VL-2/TR</text>
<text x="163.8" y="159.6" transform="rotate(-90 163.8 159.6)">D9248 NC/ESD9B5VL-2/TR</text>
<text x="168.9" y="159.6" transform="rotate(-90 168.9 159.6)">D9247 NC/ESD9B5VL-2/TR</text>
<text x="292.1" y="159.1">ESD0402</text>
<text x="299" y="157.3" transform="rotate(-90 299 157.3)">DA1</text>
<text x="396.2" y="159.6">GND</text>
<text x="165.1" y="167.2">GND</text>
<text x="292.1" y="167.2">GND</text>
<text x="236.5" y="184.5">VCC-5V-HDMI</text>
<text x="12.7" y="188.6">HHPD</text>
<text x="12.7" y="186">HCEC</text>
<text x="12.7" y="191.1">HSCL</text>
<text x="101.9" y="187.1">VCC-5V-HDMI</text>
<text x="12.7" y="193.7">HSDA</text>
<text x="12.7" y="196.2">HTX0N</text>
<text x="157.5" y="195.9">HTX2P</text>
<text x="185.4" y="192.6">DU8</text>
<text x="210.8" y="195.9">HTX2P</text>
<text x="261.6" y="195.2">JH1</text>
<text x="12.7" y="198.7">HTX0P</text>
<text x="12.7" y="201.3">HTX1N</text>
<text x="12.7" y="203.8">HTX1P</text>
<text x="101.6" y="200.3">RH1</text>
<text x="101.6" y="202.8">1K8-1%</text>
<text x="116.8" y="200.3">RH2</text>
<text x="116.8" y="202.8">1K8-1%</text>
<text x="157.5" y="203.6">HTX1P</text>
<text x="157.5" y="198.5">HTX2N</text>
<text x="210.8" y="203.6">HTX1P</text>
<text x="210.8" y="198.5">HTX2N</text>
<text x="12.7" y="208.9">HTX2P</text>
<text x="12.7" y="206.4">HTX2N</text>
<text x="101.6" y="205.3">R0402</text>
<text x="116.8" y="205.3">R0402</text>
<text x="157.5" y="206.1">HTX1N</text>
<text x="210.8" y="206.1">HTX1N</text>
<text x="12.7" y="214">HTXCP</text>
<text x="12.7" y="211.4">HTXCN</text>
<text x="185.4" y="213">DU9</text>
<text x="185.4" y="210.4">ULC0524P</text>
<text x="198.1" y="210.4">RCLAMP0524P</text>
<text x="327.9" y="212.5">VCC-3V3</text>
<text x="348" y="213">5V</text>
<text x="157.5" y="218.8">HTX0N</text>
<text x="157.5" y="216.3">HTX0P</text>
<text x="210.8" y="216.3">HTX0P</text>
<text x="210.8" y="218.8">HTX0N</text>
<text x="337.8" y="220.6">CH3</text>
<text x="18" y="226.7">IR-RX</text>
<text x="157.5" y="226.4">HTXCN</text>
<text x="157.5" y="223.9">HTXCP</text>
<text x="210.8" y="223.9">HTXCP</text>
<text x="210.8" y="226.4">HTXCN</text>
<text x="332.7" y="223.1">RR4</text>
<text x="332.7" y="225.7">10K C0402</text>
<text x="337.8" y="223.1">0.1uF</text>
<text x="73.9" y="232.8">VCC-IO</text>
<text x="109.2" y="233.3">DU10</text>
<text x="185.4" y="230.7">ULC0524P</text>
<text x="198.1" y="230.7">RCLAMP0524P</text>
<text x="332.7" y="228.2">R0402</text>
<text x="342.9" y="233.3">GND</text>
<text x="368.3" y="229.5">J39</text>
<text x="83.8" y="235.8">RH3</text>
<text x="91.4" y="235.8">27K-1%</text>
<text x="101.6" y="235.8">R0402</text>
<text x="157.5" y="236.6">HCEC</text>
<text x="157.5" y="239.1">HSCL</text>
<text x="315" y="239.1">IR-RX</text>
<text x="94" y="246">RH5</text>
<text x="99.1" y="246">100R</text>
<text x="106.7" y="246">R0402</text>
<text x="109.2" y="244.2">SOD123</text>
<text x="109.2" y="240.9">1N5819</text>
<text x="157.5" y="244.2">HHPD</text>
<text x="157.5" y="241.7">HSDA</text>
<text x="177.8" y="243.4">RH4</text>
<text x="185.4" y="243.4">1K</text>
<text x="190.5" y="243.4">R0402</text>
<text x="378.5" y="246">GND</text>
<text x="368.3" y="247.5">CONN-TH_3P-P2.0</text>
<text x="177.8" y="253.6">CH2</text>
<text x="177.8" y="256.1">0.1uF</text>
<text x="177.8" y="258.7">C0402</text>
<text x="264.2" y="263.8">HDMI_A</text>
<text x="276.9" y="261.2">HDMI_A</text>
<text x="73.7" y="273.2">NOTE:</text>
<text x="199.9" y="272.1" transform="rotate(-90 199.9 272.1)">DU11 NC/ESD5451XNC</text>
<text x="207.5" y="272.1" transform="rotate(-90 207.5 272.1)">DU12 NC/ESD5451XNC</text>
<text x="215.1" y="272.1" transform="rotate(-90 215.1 272.1)">DU13 NC/ESD5451XNC</text>
<text x="222.8" y="272.1" transform="rotate(-90 222.8 272.1)">DU14 NC/ESD5451XNC</text>
<text x="238.8" y="275.2">ESD0402</text>
<text x="245.6" y="272.1" transform="rotate(-90 245.6 272.1)">DU15 NC/ESD5451XNC</text>
<text x="323.3" y="271.1">Design Name</text>
<text x="73.7" y="276.1">Differential pairs</text>
<text x="73.7" y="279">Z0= 100 ohm</text>
<text x="200.7" y="281.5">GND</text>
<text x="238.8" y="279">GND</text>
<text x="271.8" y="276.5">GND</text>
<text x="323.3" y="278.8">Size</text>
<text x="325.9" y="281.3">A3</text>
<text x="333.5" y="278.8">Page Name</text>
<text x="404.6" y="281.3">?</text>
<text x="404.6" y="278.8">Rev</text>
<text x="194.8" y="283.3" transform="rotate(-90 194.8 283.3)">ESD0402</text>
<text x="202.4" y="283.3" transform="rotate(-90 202.4 283.3)">ESD0402</text>
<text x="210.1" y="283.3" transform="rotate(-90 210.1 283.3)">ESD0402</text>
<text x="217.7" y="283.3" transform="rotate(-90 217.7 283.3)">ESD0402</text>
<text x="323.3" y="286.4">Date:</text>
<text x="336.5" y="286.4">Friday, June 12, 2026</text>
<text x="374.1" y="286.4">Sheet</text>
<text x="386.8" y="286.4">10</text>
<text x="394.5" y="286.4">of</text>
<text x="402.1" y="286.4">15</text>
<text x="41.5" y="293.8">5</text>
<text x="125.9" y="293.8">4</text>
<text x="210.2" y="293.8">3</text>
<text x="294.5" y="293.8">2</text>
<text x="378.8" y="293.8">1</text>
<text x="2.5" y="296.3">C0402</text>
<text x="2.5" y="296.3">C0603</text>
<text x="5.1" y="296.3">R0402</text>
</g>
</svg>
